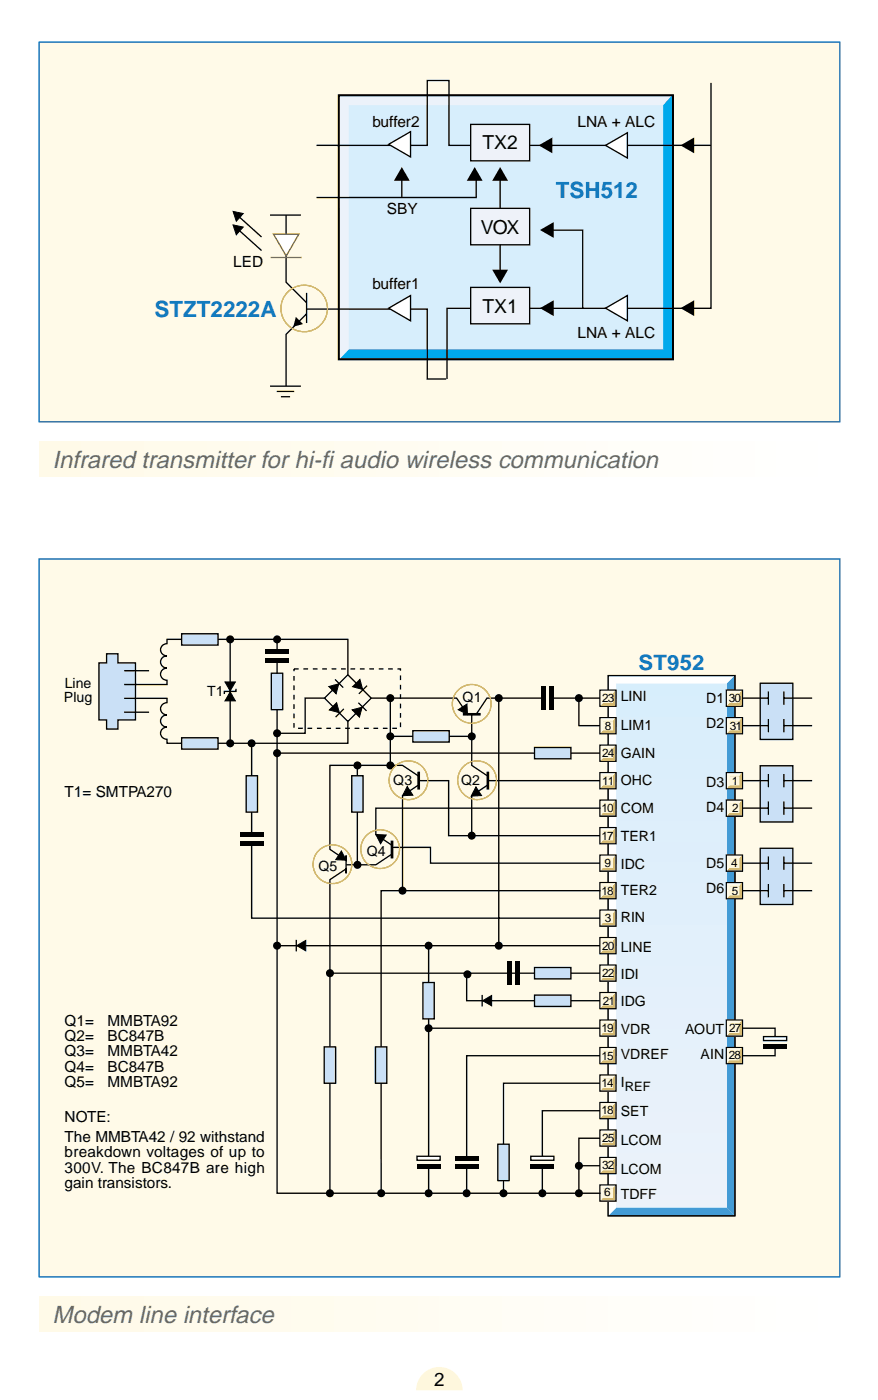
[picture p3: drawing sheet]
<svg xmlns="http://www.w3.org/2000/svg" width="132mm" height="210mm" viewBox="0 0 132 210" stroke-linecap="round" stroke-linejoin="round" font-family="sans-serif">
<path d="M5.9 83.8h120v107.6h-120z" fill="#fffae8" stroke="#0a65af" stroke-width=".2"/>
<g fill="#fffae8">
<path d="M5.8 194.4h3.2v5.3h-3.2z"/>
<path d="M9 194.4h3.2v5.3h-3.2z"/>
</g>
<g fill="#fffae9">
<path d="M12.2 194.4h3.1v5.3h-3.1z"/>
<path d="M15.3 194.4h3.2v5.3h-3.2z"/>
</g>
<path d="M18.5 194.4h3.2v5.3h-3.2z" fill="#fffaea"/>
<path d="M21.6 194.4h3.2v5.3h-3.2z" fill="#fffbeb"/>
<g fill="#fffbec">
<path d="M24.8 194.4h3.2v5.3h-3.2z"/>
<path d="M28 194.4h3.1v5.3h-3.1z"/>
</g>
<g fill="#fffbed">
<path d="M31.1 194.4h3.2v5.3h-3.2z"/>
<path d="M34.3 194.4h3.1v5.3h-3.1z"/>
</g>
<g fill="#fffbee">
<path d="M37.4 194.4h3.2v5.3h-3.2z"/>
<path d="M40.6 194.4h3.2v5.3h-3.2z"/>
</g>
<path d="M43.7 194.4h3.2v5.3h-3.2z" fill="#fffcee"/>
<path d="M46.9 194.4h3.2v5.3h-3.2z" fill="#fffcef"/>
<g fill="#fffcf0">
<path d="M50.1 194.4h3.1v5.3h-3.1z"/>
<path d="M53.2 194.4h3.2v5.3h-3.2z"/>
</g>
<g fill="#fffcf1">
<path d="M56.4 194.4h3.1v5.3h-3.1z"/>
<path d="M59.5 194.4h3.2v5.3h-3.2z"/>
</g>
<path d="M62.7 194.4h3.2v5.3h-3.2z" fill="#fffcf2"/>
<path d="M65.8 194.4h3.2v5.3h-3.2z" fill="#fffdf3"/>
<g fill="#fffdf4">
<path d="M69 194.4h3.2v5.3h-3.2z"/>
<path d="M72.2 194.4h3.1v5.3h-3.1z"/>
</g>
<g fill="#fffdf6">
<path d="M75.3 194.4h3.2v5.3h-3.2z"/>
<path d="M78.5 194.4h3.2v5.3h-3.2z"/>
</g>
<g fill="#fffdf7">
<path d="M81.6 194.4h3.2v5.3h-3.2z"/>
<path d="M84.8 194.4h3.2v5.3h-3.2z"/>
</g>
<path d="M88 194.4h3.1v5.3h-3.1z" fill="#fffdf8"/>
<g fill="#fffef9">
<path d="M91.1 194.4h3.2v5.3h-3.2z"/>
<path d="M94.3 194.4h3.1v5.3h-3.1z"/>
</g>
<g fill="#fffefa">
<path d="M97.4 194.4h3.2v5.3h-3.2z"/>
<path d="M100.6 194.4h3.2v5.3h-3.2z"/>
</g>
<path d="M103.7 194.4h3.2v5.3h-3.2z" fill="#fffefb"/>
<g fill="#fffefc">
<path d="M106.9 194.4h3.2v5.3h-3.2z"/>
<path d="M110.1 194.4h3.1v5.3h-3.1z"/>
</g>
<path d="M113.2 194.4h3.2v5.3h-3.2z" fill="#fffffd"/>
<g fill="#fffffe">
<path d="M116.4 194.4h3.1v5.3h-3.1z"/>
<path d="M119.5 194.4h3.2v5.3h-3.2z"/>
</g>
<path d="M122.7 194.4h3.2v5.3h-3.2z" fill="#fff"/>
<path d="M113.9 114.8h4.9v8.4h-4.9z" fill="#cae0f6" stroke="#000" stroke-width=".2"/>
<path d="M110.9 117h4.3M115.2 116v2M117.5 117h4.2M117.5 116v2M110.9 121.2h4.3M115.2 120.2v2M117.5 121.2h4.2M117.5 120.2v2" fill="none" stroke="#000" stroke-width=".2"/>
<path d="M113.9 127.2h4.9v8.4h-4.9z" fill="#cae0f6" stroke="#000" stroke-width=".2"/>
<path d="M110.9 133.5h4.3M110.9 129.4h4.3M115.2 128.4v2M115.2 132.5v2M117.5 133.5h4.2M117.5 129.4h4.2M117.5 128.4v2M117.5 132.5v2" fill="none" stroke="#000" stroke-width=".2"/>
<path d="M113.9 102.4h4.9v8.5h-4.9z" fill="#cae0f6" stroke="#000" stroke-width=".2"/>
<path d="M110.9 108.8h4.3M110.9 104.7h4.3M115.2 103.7v2M115.2 107.8v2M117.5 108.8h4.2M117.5 104.7h4.2M117.5 103.7v2M117.5 107.8v2" fill="none" stroke="#000" stroke-width=".2"/>
<path d="M16 98h1.7v1.4h2.6v8.5h-2.6v1.4h-1.7v-1.4h-1.2v-8.5h1.2z" fill="#cae0f6" stroke="#000" stroke-width=".2"/>
<path d="M49.3 102.9l1.5-.4-.4 1.5zM49.4 106.5l1.1-1.1 .4 1.5zM52.8 106.4l1.5-.4-.4 1.5zM52.8 103l1.1-1.1 .4 1.5zM61 117.9l.9 1.3-1.6 .1zM68.7 106.4l1.3-.8 .1 1.5zM71.3 118l.9 1.3-1.6 .1zM56.3 125.1l1.6 .1-.9 1.3z" fill="#000" stroke="#000" stroke-width=".15"/>
<g fill="none" stroke="#000" stroke-width=".2">
<path d="M34.5 95.9v15.5M18.6 104.7h6.4v.7a.92 .92 0 0 0-.9 .9 .92 .92 0 0 0 .9 .9 .92 .92 0 0 0-.9 .9 .92 .92 0 0 0 .9 .9 .92 .92 0 0 0-.9 .9 .92 .92 0 0 0 .9 .9v.6h27.1v-3.2M18.6 106.8h3.7M18.6 100.6h3.7M48.7 104.7h-3v5.2h-4.2M50.2 101.9l1.2 1.2M51.5 106.3l-1.2 1.2M52.1 101.2l3.5 3.5-3.5 3.5-3.5-3.5zM52.1 101.2v-5.3h-27.1v.6a.92 .92 0 0 0-.9 .9 .92 .92 0 0 0 .9 .9 .92 .92 0 0 0-.9 .9 .92 .92 0 0 0 .9 1 .92 .92 0 0 0-.9 .9 .92 .92 0 0 0 .9 .9v.6h-6.4M53.6 114.8v14.9M53.7 105.4l1.2 1.2M55 102.8l-1.2 1.2"/>
<path d="M58.5 104.7v10.1M58.5 110.4h12.2M70.7 107.1v7.7l2.4 1.6M81.2 104.7h-8.2l-1.6 2.4M82.9 104.7h7.1M90 166.5h-8.7v7.1"/>
</g>
<path d="M39.8 98.7h3.5v.6h-3.5zM39.8 97.4h3.5v.6h-3.5zM81.2 102.9h.6v3.5h-.6zM82.4 102.9h.6v3.5h-.6zM36 126.1h3.5v.6h-3.5zM36 124.9h3.5v.6h-3.5zM76.1 144.2h.6v3.4h-.6zM77.3 144.2h.6v3.4h-.6zM68.2 174.6h3.4v.6h-3.4zM68.2 173.4h3.4v.6h-3.4zM79.5 174.6h3.5v.6h-3.5z" fill="#000"/>
<path d="M79.5 173.4h3.5v.6h-3.5z" fill="#fff" stroke="#000" stroke-width=".2"/>
<circle cx="74.8" cy="141.8" r=".5" fill="#000" stroke="#000" stroke-width=".2"/>
<path d="M33.7 102.2h1.6l-.8 1.4zM51.2 127.6l.7 1.4-1.6-.1z" fill="#000" stroke="#000" stroke-width=".15"/>
<path d="M35.4 103.3v.4h-1.8v.4M64.2 141.8v31.8M110.9 154.2h5.3v1.5M116.2 156.9v1.4h-5.3" fill="none" stroke="#000" stroke-width=".2"/>
<path d="M91.2 101.3h19v3.1h-19z" fill="#d7eefc"/>
<path d="M91.2 104.4h19v3.1h-19z" fill="#d8eefc"/>
<path d="M91.2 107.5h19v3.1h-19z" fill="#daeefc"/>
<path d="M91.2 110.6h19v3.2h-19z" fill="#daeefb"/>
<path d="M91.2 113.7h19v3.2h-19z" fill="#dbeefb"/>
<path d="M91.2 116.8h19v3.2h-19z" fill="#dceefb"/>
<path d="M91.2 120h19v3.1h-19z" fill="#ddeefb"/>
<path d="M91.2 123.1h19v3.1h-19z" fill="#deeffb"/>
<path d="M91.2 126.2h19v3.1h-19z" fill="#deeefb"/>
<path d="M91.2 129.3h19v3.1h-19z" fill="#dfeffb"/>
<g fill="#e0effb">
<path d="M91.2 132.4h19v3.2h-19z"/>
<path d="M91.2 135.5h19v3.2h-19z"/>
</g>
<g fill="#e2f0fb">
<path d="M91.2 138.7h19v3.1h-19z"/>
<path d="M91.2 141.8h19v3.1h-19z"/>
</g>
<path d="M91.2 144.9h19v3.1h-19z" fill="#e3f0fb"/>
<path d="M91.2 148h19v3.1h-19z" fill="#e4f0fb"/>
<path d="M91.2 151.1h19v3.1h-19z" fill="#e5f0fb"/>
<path d="M91.2 154.2h19v3.2h-19z" fill="#e5f1fb"/>
<path d="M91.2 157.3h19v3.2h-19z" fill="#e6f1fa"/>
<path d="M91.2 160.5h19v3.1h-19z" fill="#e7f1fa"/>
<path d="M91.2 163.6h19v3.1h-19z" fill="#e8f1fa"/>
<path d="M91.2 166.7h19v3.1h-19z" fill="#e9f1fa"/>
<path d="M91.2 169.8h19v3.1h-19z" fill="#e9f2fb"/>
<path d="M91.2 172.9h19v3.2h-19z" fill="#eaf2fa"/>
<path d="M91.2 176h19v3.2h-19z" fill="#ebf2fa"/>
<path d="M91.2 179.2h19v3.1h-19z" fill="#ecf2fa"/>
<path d="M91.2 101.3h18.9v81h-19z" fill="none" stroke="#000" stroke-width=".16"/>
<path d="M92.3 181.1h16.7l1.1 1.2h-19z" fill="#3b9bd7"/>
<g fill="#fff">
<path d="M91.2 101.3h18.9l-1.1 1.2h-16.7z"/>
<path d="M91.2 101.3l1.1 1.2v78.6l-1.2 1.2z"/>
</g>
<path d="M109 102.5l1.1-1.2v81l-1.1-1.2z" fill="#3b9bd7"/>
<g fill="none" stroke="#000" stroke-width=".2">
<path d="M41.5 112.9h48.5M62.8 117h4.4v8.3h22.8M73 117h17M86.8 104.7v4.1h3.2M91.1 101.3h19v81h-19zM58.8 127.1h5.7v2.3h25.5M41.5 141.8h48.5M44.4 140.9v1.7M49.4 145.9h40.6M64.2 154.2h25.8M69.9 145.9v4.1h20.1M72.3 149.2v1.7"/>
<path d="M90 158.3h-20.1v15.3M69.9 174.9v4M86.8 174.8h3.2M90 162.4h-14.5v16.5M90 170.7h-3.2v8.2"/>
</g>
<path d="M44.5 141.8l1.3-.8v1.6zM72.3 150l1.4-.7v1.5z" fill="#000" stroke="#000" stroke-width=".15"/>
<g fill="#cae0f6" stroke="#000" stroke-width=".2">
<path d="M80.1 149.2h5.5v1.7h-5.5z"/>
<path d="M80.1 145.1h5.5v1.7h-5.5z"/>
</g>
<path d="M49.4 141.8v37.1M64.2 174.9v4" fill="none" stroke="#000" stroke-width=".2"/>
<path d="M48.6 157h1.7v5.4h-1.7z" fill="#cae0f6" stroke="#000" stroke-width=".2"/>
<path d="M41.5 95.9v1.9M81.3 175v3.9" fill="none" stroke="#000" stroke-width=".2"/>
<path d="M74.6 171.5h1.7v5.5h-1.7z" fill="#cae0f6" stroke="#000" stroke-width=".2"/>
<path d="M37.7 111.4v13.9M74.8 104.7v37.1M37.7 126.4v11.3h52.3" fill="none" stroke="#000" stroke-width=".2"/>
<path d="M80.1 112.1h5.5v1.7h-5.5z" fill="#cae0f6" stroke="#000" stroke-width=".2"/>
<path d="M55.6 104.7h12.8l1.7 2.4M62.8 117.7l-2.5 1.6v14.2M73.1 117.7l-2.4 1.6v6M58.7 128l-2.4 1.7h-4.4" fill="none" stroke="#000" stroke-width=".2"/>
<path d="M62.8 115.7v2.7M69.4 107.1h2.6M73.1 115.7v2.7M58.8 126v2.7" fill="none" stroke="#000" stroke-width=".4"/>
<g fill="#cae0f6" stroke="#000" stroke-width=".2">
<path d="M52.7 116.3h1.7v5.5h-1.7z"/>
<path d="M61.9 109.6h5.4v1.7h-5.4z"/>
</g>
<path d="M34.5 103.7l.8 1.4h-1.6z" fill="#000" stroke="#000" stroke-width=".15"/>
<path d="M44.1 100.3h15.9v8.9h-15.9z" fill="none" stroke="#000" stroke-width=".2" stroke-dasharray=".7 .7" stroke-linecap="butt"/>
<g fill="#cae0f6" stroke="#000" stroke-width=".2">
<path d="M36.9 116.3h1.7v5.5h-1.7z"/>
<path d="M27.2 110.6h5.5v1.7h-5.5z"/>
<path d="M27.2 95h5.5v1.7h-5.5z"/>
</g>
<path d="M89.9 165.5h2.4" fill="none" stroke="#fff4c1" stroke-width=".34"/>
<path d="M89.9 165.8h2.4" fill="none" stroke="#fff4c7" stroke-width=".34"/>
<path d="M89.9 166.2h2.4" fill="none" stroke="#fff6cd" stroke-width=".34"/>
<path d="M89.9 166.5h2.4" fill="none" stroke="#fff7d4" stroke-width=".34"/>
<path d="M89.9 166.9h2.4" fill="none" stroke="#fff8db" stroke-width=".34"/>
<path d="M89.9 167.2h2.4" fill="none" stroke="#fff8e0" stroke-width=".34"/>
<path d="M89.9 167.6h2.4" fill="none" stroke="#fff9e7" stroke-width=".34"/>
<path d="M90.3 167.3h1.7l.4 .4h-2.5z" fill="#f6ca00"/>
<path d="M89.9 165.3h2.5l-.4 .5h-1.7z" fill="#fff9e7"/>
<path d="M92.1 165.3v2.5" fill="none" stroke="#f6ca00" stroke-width=".44"/>
<path d="M90.1 165.3v2.5" fill="none" stroke="#fff9e7" stroke-width=".44"/>
<path d="M89.9 165.3h2.4v2.4h-2.4z" fill="none" stroke="#000" stroke-width=".18"/>
<path d="M89.9 169.6h2.4" fill="none" stroke="#fff4c1" stroke-width=".34"/>
<path d="M89.9 169.9h2.4" fill="none" stroke="#fff4c7" stroke-width=".34"/>
<path d="M89.9 170.3h2.4" fill="none" stroke="#fff6cd" stroke-width=".34"/>
<path d="M89.9 170.6h2.4" fill="none" stroke="#fff7d4" stroke-width=".34"/>
<path d="M89.9 171h2.4" fill="none" stroke="#fff8db" stroke-width=".34"/>
<path d="M89.9 171.3h2.4" fill="none" stroke="#fff8e0" stroke-width=".34"/>
<path d="M89.9 171.7h2.4" fill="none" stroke="#fff9e7" stroke-width=".34"/>
<path d="M90.3 171.4h1.7l.4 .5h-2.5z" fill="#f6ca00"/>
<path d="M89.9 169.4h2.5l-.4 .5h-1.7z" fill="#fff9e7"/>
<path d="M92.1 169.4v2.5" fill="none" stroke="#f6ca00" stroke-width=".44"/>
<path d="M90.1 169.4v2.5" fill="none" stroke="#fff9e7" stroke-width=".44"/>
<path d="M89.9 169.4h2.4v2.4h-2.4z" fill="none" stroke="#000" stroke-width=".18"/>
<path d="M89.9 173.7h2.4" fill="none" stroke="#fff4c1" stroke-width=".34"/>
<path d="M89.9 174.1h2.4" fill="none" stroke="#fff4c7" stroke-width=".34"/>
<path d="M89.9 174.4h2.4" fill="none" stroke="#fff6cd" stroke-width=".34"/>
<path d="M89.9 174.8h2.4" fill="none" stroke="#fff7d4" stroke-width=".34"/>
<path d="M89.9 175.1h2.4" fill="none" stroke="#fff8db" stroke-width=".34"/>
<path d="M89.9 175.5h2.4" fill="none" stroke="#fff8e0" stroke-width=".34"/>
<path d="M89.9 175.8h2.4" fill="none" stroke="#fff9e7" stroke-width=".34"/>
<path d="M90.3 175.5h1.7l.4 .5h-2.5z" fill="#f6ca00"/>
<path d="M89.9 173.5h2.5l-.4 .5h-1.7z" fill="#fff9e7"/>
<path d="M92.1 173.5v2.5" fill="none" stroke="#f6ca00" stroke-width=".44"/>
<path d="M90.1 173.5v2.5" fill="none" stroke="#fff9e7" stroke-width=".44"/>
<path d="M89.9 173.5h2.4v2.5h-2.4z" fill="none" stroke="#000" stroke-width=".18"/>
<path d="M89.9 177.8h2.4" fill="none" stroke="#fff4c1" stroke-width=".34"/>
<path d="M89.9 178.2h2.4" fill="none" stroke="#fff4c7" stroke-width=".34"/>
<path d="M89.9 178.5h2.4" fill="none" stroke="#fff6cd" stroke-width=".34"/>
<path d="M89.9 178.9h2.4" fill="none" stroke="#fff7d4" stroke-width=".34"/>
<path d="M89.9 179.2h2.4" fill="none" stroke="#fff8db" stroke-width=".34"/>
<path d="M89.9 179.6h2.4" fill="none" stroke="#fff8e0" stroke-width=".34"/>
<path d="M89.9 179.9h2.4" fill="none" stroke="#fff9e7" stroke-width=".34"/>
<path d="M90.3 179.6h1.7l.4 .5h-2.5z" fill="#f6ca00"/>
<path d="M89.9 177.6h2.5l-.4 .5h-1.7z" fill="#fff9e7"/>
<path d="M92.1 177.6v2.5" fill="none" stroke="#f6ca00" stroke-width=".44"/>
<path d="M90.1 177.6v2.5" fill="none" stroke="#fff9e7" stroke-width=".44"/>
<path d="M89.9 177.7h2.4v2.4h-2.4z" fill="none" stroke="#000" stroke-width=".18"/>
<path d="M89.9 144.9h2.4" fill="none" stroke="#fff4c1" stroke-width=".34"/>
<path d="M89.9 145.2h2.4" fill="none" stroke="#fff4c7" stroke-width=".34"/>
<path d="M89.9 145.6h2.4" fill="none" stroke="#fff6cd" stroke-width=".34"/>
<path d="M89.9 145.9h2.4" fill="none" stroke="#fff7d4" stroke-width=".34"/>
<path d="M89.9 146.3h2.4" fill="none" stroke="#fff8db" stroke-width=".34"/>
<path d="M89.9 146.6h2.4" fill="none" stroke="#fff8e0" stroke-width=".34"/>
<path d="M89.9 146.9h2.4" fill="none" stroke="#fff9e7" stroke-width=".34"/>
<path d="M90.3 146.7h1.7l.4 .4h-2.5z" fill="#f6ca00"/>
<path d="M89.9 144.7h2.5l-.4 .4h-1.7z" fill="#fff9e7"/>
<path d="M92.1 144.7v2.5" fill="none" stroke="#f6ca00" stroke-width=".44"/>
<path d="M90.1 144.7v2.5" fill="none" stroke="#fff9e7" stroke-width=".44"/>
<path d="M89.9 144.7h2.4v2.4h-2.4z" fill="none" stroke="#000" stroke-width=".18"/>
<path d="M89.9 149h2.4" fill="none" stroke="#fff4c1" stroke-width=".34"/>
<path d="M89.9 149.3h2.4" fill="none" stroke="#fff4c7" stroke-width=".34"/>
<path d="M89.9 149.7h2.4" fill="none" stroke="#fff6cd" stroke-width=".34"/>
<path d="M89.9 150h2.4" fill="none" stroke="#fff7d4" stroke-width=".34"/>
<path d="M89.9 150.4h2.4" fill="none" stroke="#fff8db" stroke-width=".34"/>
<path d="M89.9 150.7h2.4" fill="none" stroke="#fff8e0" stroke-width=".34"/>
<path d="M89.9 151.1h2.4" fill="none" stroke="#fff9e7" stroke-width=".34"/>
<path d="M90.3 150.8h1.7l.4 .5h-2.5z" fill="#f6ca00"/>
<path d="M89.9 148.8h2.5l-.4 .5h-1.7z" fill="#fff9e7"/>
<path d="M92.1 148.8v2.5" fill="none" stroke="#f6ca00" stroke-width=".44"/>
<path d="M90.1 148.8v2.5" fill="none" stroke="#fff9e7" stroke-width=".44"/>
<path d="M89.9 148.8h2.4v2.4h-2.4z" fill="none" stroke="#000" stroke-width=".18"/>
<path d="M89.9 153.1h2.4" fill="none" stroke="#fff4c1" stroke-width=".34"/>
<path d="M89.9 153.5h2.4" fill="none" stroke="#fff4c7" stroke-width=".34"/>
<path d="M89.9 153.8h2.4" fill="none" stroke="#fff6cd" stroke-width=".34"/>
<path d="M89.9 154.1h2.4" fill="none" stroke="#fff7d4" stroke-width=".34"/>
<path d="M89.9 154.5h2.4" fill="none" stroke="#fff8db" stroke-width=".34"/>
<path d="M89.9 154.8h2.4" fill="none" stroke="#fff8e0" stroke-width=".34"/>
<path d="M89.9 155.2h2.4" fill="none" stroke="#fff9e7" stroke-width=".34"/>
<path d="M90.3 154.9h1.7l.4 .5h-2.5z" fill="#f6ca00"/>
<path d="M89.9 152.9h2.5l-.4 .5h-1.7z" fill="#fff9e7"/>
<path d="M92.1 152.9v2.5" fill="none" stroke="#f6ca00" stroke-width=".44"/>
<path d="M90.1 152.9v2.5" fill="none" stroke="#fff9e7" stroke-width=".44"/>
<path d="M89.9 152.9h2.4v2.5h-2.4z" fill="none" stroke="#000" stroke-width=".18"/>
<path d="M89.9 157.2h2.4" fill="none" stroke="#fff4c1" stroke-width=".34"/>
<path d="M89.9 157.6h2.4" fill="none" stroke="#fff4c7" stroke-width=".34"/>
<path d="M89.9 157.9h2.4" fill="none" stroke="#fff6cd" stroke-width=".34"/>
<path d="M89.9 158.3h2.4" fill="none" stroke="#fff7d4" stroke-width=".34"/>
<path d="M89.9 158.6h2.4" fill="none" stroke="#fff8db" stroke-width=".34"/>
<path d="M89.9 159h2.4" fill="none" stroke="#fff8e0" stroke-width=".34"/>
<path d="M89.9 159.3h2.4" fill="none" stroke="#fff9e7" stroke-width=".34"/>
<path d="M90.3 159h1.7l.4 .5h-2.5z" fill="#f6ca00"/>
<path d="M89.9 157h2.5l-.4 .5h-1.7z" fill="#fff9e7"/>
<path d="M92.1 157v2.5" fill="none" stroke="#f6ca00" stroke-width=".44"/>
<path d="M90.1 157v2.5" fill="none" stroke="#fff9e7" stroke-width=".44"/>
<path d="M89.9 157h2.4v2.5h-2.4z" fill="none" stroke="#000" stroke-width=".18"/>
<path d="M89.9 161.3h2.4" fill="none" stroke="#fff4c1" stroke-width=".34"/>
<path d="M89.9 161.7h2.4" fill="none" stroke="#fff4c7" stroke-width=".34"/>
<path d="M89.9 162h2.4" fill="none" stroke="#fff6cd" stroke-width=".34"/>
<path d="M89.9 162.4h2.4" fill="none" stroke="#fff7d4" stroke-width=".34"/>
<path d="M89.9 162.7h2.4" fill="none" stroke="#fff8db" stroke-width=".34"/>
<path d="M89.9 163.1h2.4" fill="none" stroke="#fff8e0" stroke-width=".34"/>
<path d="M89.9 163.4h2.4" fill="none" stroke="#fff9e7" stroke-width=".34"/>
<path d="M90.3 163.1h1.7l.4 .5h-2.5z" fill="#f6ca00"/>
<path d="M89.9 161.2h2.5l-.4 .4h-1.7z" fill="#fff9e7"/>
<path d="M92.1 161.1v2.5" fill="none" stroke="#f6ca00" stroke-width=".44"/>
<path d="M90.1 161.1v2.5" fill="none" stroke="#fff9e7" stroke-width=".44"/>
<path d="M89.9 161.2h2.4v2.4h-2.4z" fill="none" stroke="#000" stroke-width=".18"/>
<path d="M89.9 132.5h2.4" fill="none" stroke="#fff4c1" stroke-width=".34"/>
<path d="M89.9 132.8h2.4" fill="none" stroke="#fff4c7" stroke-width=".34"/>
<path d="M89.9 133.2h2.4" fill="none" stroke="#fff6cd" stroke-width=".34"/>
<path d="M89.9 133.5h2.4" fill="none" stroke="#fff7d4" stroke-width=".34"/>
<path d="M89.9 133.9h2.4" fill="none" stroke="#fff8db" stroke-width=".34"/>
<path d="M89.9 134.2h2.4" fill="none" stroke="#fff8e0" stroke-width=".34"/>
<path d="M89.9 134.6h2.4" fill="none" stroke="#fff9e7" stroke-width=".34"/>
<path d="M90.3 134.3h1.7l.4 .5h-2.5z" fill="#f6ca00"/>
<path d="M89.9 132.3h2.5l-.4 .5h-1.7z" fill="#fff9e7"/>
<path d="M92.1 132.3v2.5" fill="none" stroke="#f6ca00" stroke-width=".44"/>
<path d="M90.1 132.3v2.5" fill="none" stroke="#fff9e7" stroke-width=".44"/>
<path d="M89.9 132.3h2.4v2.5h-2.4z" fill="none" stroke="#000" stroke-width=".18"/>
<path d="M89.9 136.6h2.4" fill="none" stroke="#fff4c1" stroke-width=".34"/>
<path d="M89.9 137h2.4" fill="none" stroke="#fff4c7" stroke-width=".34"/>
<path d="M89.9 137.3h2.4" fill="none" stroke="#fff6cd" stroke-width=".34"/>
<path d="M89.9 137.7h2.4" fill="none" stroke="#fff7d4" stroke-width=".34"/>
<path d="M89.9 138h2.4" fill="none" stroke="#fff8db" stroke-width=".34"/>
<path d="M89.9 138.4h2.4" fill="none" stroke="#fff8e0" stroke-width=".34"/>
<path d="M89.9 138.7h2.4" fill="none" stroke="#fff9e7" stroke-width=".34"/>
<path d="M90.3 138.4h1.7l.4 .5h-2.5z" fill="#f6ca00"/>
<path d="M89.9 136.4h2.5l-.4 .5h-1.7z" fill="#fff9e7"/>
<path d="M92.1 136.4v2.5" fill="none" stroke="#f6ca00" stroke-width=".44"/>
<path d="M90.1 136.4v2.5" fill="none" stroke="#fff9e7" stroke-width=".44"/>
<path d="M89.9 136.4h2.4v2.5h-2.4z" fill="none" stroke="#000" stroke-width=".18"/>
<path d="M89.9 140.7h2.4" fill="none" stroke="#fff4c1" stroke-width=".34"/>
<path d="M89.9 141.1h2.4" fill="none" stroke="#fff4c7" stroke-width=".34"/>
<path d="M89.9 141.4h2.4" fill="none" stroke="#fff6cd" stroke-width=".34"/>
<path d="M89.9 141.8h2.4" fill="none" stroke="#fff7d4" stroke-width=".34"/>
<path d="M89.9 142.1h2.4" fill="none" stroke="#fff8db" stroke-width=".34"/>
<path d="M89.9 142.5h2.4" fill="none" stroke="#fff8e0" stroke-width=".34"/>
<path d="M89.9 142.8h2.4" fill="none" stroke="#fff9e7" stroke-width=".34"/>
<path d="M90.3 142.5h1.7l.4 .5h-2.5z" fill="#f6ca00"/>
<path d="M89.9 140.6h2.5l-.4 .4h-1.7z" fill="#fff9e7"/>
<path d="M92.1 140.5v2.5" fill="none" stroke="#f6ca00" stroke-width=".44"/>
<path d="M90.1 140.5v2.5" fill="none" stroke="#fff9e7" stroke-width=".44"/>
<path d="M89.9 140.6h2.4v2.4h-2.4z" fill="none" stroke="#000" stroke-width=".18"/>
<path d="M89.9 116h2.4" fill="none" stroke="#fff4c1" stroke-width=".34"/>
<path d="M89.9 116.4h2.4" fill="none" stroke="#fff4c7" stroke-width=".34"/>
<path d="M89.9 116.7h2.4" fill="none" stroke="#fff6cd" stroke-width=".34"/>
<path d="M89.9 117.1h2.4" fill="none" stroke="#fff7d4" stroke-width=".34"/>
<path d="M89.9 117.4h2.4" fill="none" stroke="#fff8db" stroke-width=".34"/>
<path d="M89.9 117.8h2.4" fill="none" stroke="#fff8e0" stroke-width=".34"/>
<path d="M89.9 118.1h2.4" fill="none" stroke="#fff9e7" stroke-width=".34"/>
<path d="M90.3 117.8h1.7l.4 .5h-2.5z" fill="#f6ca00"/>
<path d="M89.9 115.8h2.5l-.4 .5h-1.7z" fill="#fff9e7"/>
<path d="M92.1 115.8v2.5" fill="none" stroke="#f6ca00" stroke-width=".44"/>
<path d="M90.1 115.8v2.5" fill="none" stroke="#fff9e7" stroke-width=".44"/>
<path d="M89.9 115.8h2.4v2.5h-2.4z" fill="none" stroke="#000" stroke-width=".18"/>
<path d="M89.9 120.1h2.4" fill="none" stroke="#fff4c1" stroke-width=".34"/>
<path d="M89.9 120.5h2.4" fill="none" stroke="#fff4c7" stroke-width=".34"/>
<path d="M89.9 120.8h2.4" fill="none" stroke="#fff6cd" stroke-width=".34"/>
<path d="M89.9 121.2h2.4" fill="none" stroke="#fff7d4" stroke-width=".34"/>
<path d="M89.9 121.5h2.4" fill="none" stroke="#fff8db" stroke-width=".34"/>
<path d="M89.9 121.9h2.4" fill="none" stroke="#fff8e0" stroke-width=".34"/>
<path d="M89.9 122.2h2.4" fill="none" stroke="#fff9e7" stroke-width=".34"/>
<path d="M90.3 121.9h1.7l.4 .5h-2.5z" fill="#f6ca00"/>
<path d="M89.9 119.9h2.5l-.4 .5h-1.7z" fill="#fff9e7"/>
<path d="M92.1 119.9v2.5" fill="none" stroke="#f6ca00" stroke-width=".44"/>
<path d="M90.1 119.9v2.5" fill="none" stroke="#fff9e7" stroke-width=".44"/>
<path d="M89.9 120h2.4v2.4h-2.4z" fill="none" stroke="#000" stroke-width=".18"/>
<path d="M89.9 124.3h2.4" fill="none" stroke="#fff4c1" stroke-width=".34"/>
<path d="M89.9 124.6h2.4" fill="none" stroke="#fff4c7" stroke-width=".34"/>
<path d="M89.9 125h2.4" fill="none" stroke="#fff6cd" stroke-width=".34"/>
<path d="M89.9 125.3h2.4" fill="none" stroke="#fff7d4" stroke-width=".34"/>
<path d="M89.9 125.6h2.4" fill="none" stroke="#fff8db" stroke-width=".34"/>
<path d="M89.9 126h2.4" fill="none" stroke="#fff8e0" stroke-width=".34"/>
<path d="M89.9 126.3h2.4" fill="none" stroke="#fff9e7" stroke-width=".34"/>
<path d="M90.3 126h1.7l.4 .5h-2.5z" fill="#f6ca00"/>
<path d="M89.9 124.1h2.5l-.4 .4h-1.7z" fill="#fff9e7"/>
<path d="M92.1 124.1v2.5" fill="none" stroke="#f6ca00" stroke-width=".44"/>
<path d="M90.1 124.1v2.5" fill="none" stroke="#fff9e7" stroke-width=".44"/>
<path d="M89.9 124.1h2.4v2.4h-2.4z" fill="none" stroke="#000" stroke-width=".18"/>
<path d="M89.9 128.4h2.4" fill="none" stroke="#fff4c1" stroke-width=".34"/>
<path d="M89.9 128.7h2.4" fill="none" stroke="#fff4c7" stroke-width=".34"/>
<path d="M89.9 129.1h2.4" fill="none" stroke="#fff6cd" stroke-width=".34"/>
<path d="M89.9 129.4h2.4" fill="none" stroke="#fff7d4" stroke-width=".34"/>
<path d="M89.9 129.8h2.4" fill="none" stroke="#fff8db" stroke-width=".34"/>
<path d="M89.9 130.1h2.4" fill="none" stroke="#fff8e0" stroke-width=".34"/>
<path d="M89.9 130.5h2.4" fill="none" stroke="#fff9e7" stroke-width=".34"/>
<path d="M90.3 130.2h1.7l.4 .4h-2.5z" fill="#f6ca00"/>
<path d="M89.9 128.2h2.5l-.4 .5h-1.7z" fill="#fff9e7"/>
<path d="M92.1 128.2v2.5" fill="none" stroke="#f6ca00" stroke-width=".44"/>
<path d="M90.1 128.2v2.5" fill="none" stroke="#fff9e7" stroke-width=".44"/>
<path d="M89.9 128.2h2.4v2.4h-2.4z" fill="none" stroke="#000" stroke-width=".18"/>
<path d="M89.9 107.8h2.4" fill="none" stroke="#fff4c1" stroke-width=".34"/>
<path d="M89.9 108.1h2.4" fill="none" stroke="#fff4c7" stroke-width=".34"/>
<path d="M89.9 108.5h2.4" fill="none" stroke="#fff6cd" stroke-width=".34"/>
<path d="M89.9 108.8h2.4" fill="none" stroke="#fff7d4" stroke-width=".34"/>
<path d="M89.9 109.2h2.4" fill="none" stroke="#fff8db" stroke-width=".34"/>
<path d="M89.9 109.5h2.4" fill="none" stroke="#fff8e0" stroke-width=".34"/>
<path d="M89.9 109.9h2.4" fill="none" stroke="#fff9e7" stroke-width=".34"/>
<path d="M90.3 109.6h1.7l.4 .4h-2.5z" fill="#f6ca00"/>
<path d="M89.9 107.6h2.5l-.4 .5h-1.7z" fill="#fff9e7"/>
<path d="M92.1 107.6v2.5" fill="none" stroke="#f6ca00" stroke-width=".44"/>
<path d="M90.1 107.6v2.5" fill="none" stroke="#fff9e7" stroke-width=".44"/>
<path d="M89.9 107.6h2.4v2.4h-2.4z" fill="none" stroke="#000" stroke-width=".18"/>
<path d="M89.9 111.9h2.4" fill="none" stroke="#fff4c1" stroke-width=".34"/>
<path d="M89.9 112.2h2.4" fill="none" stroke="#fff4c7" stroke-width=".34"/>
<path d="M89.9 112.6h2.4" fill="none" stroke="#fff6cd" stroke-width=".34"/>
<path d="M89.9 112.9h2.4" fill="none" stroke="#fff7d4" stroke-width=".34"/>
<path d="M89.9 113.3h2.4" fill="none" stroke="#fff8db" stroke-width=".34"/>
<path d="M89.9 113.6h2.4" fill="none" stroke="#fff8e0" stroke-width=".34"/>
<path d="M89.9 114h2.4" fill="none" stroke="#fff9e7" stroke-width=".34"/>
<path d="M90.3 113.7h1.7l.4 .5h-2.5z" fill="#f6ca00"/>
<path d="M89.9 111.7h2.5l-.4 .5h-1.7z" fill="#fff9e7"/>
<path d="M92.1 111.7v2.5" fill="none" stroke="#f6ca00" stroke-width=".44"/>
<path d="M90.1 111.7v2.5" fill="none" stroke="#fff9e7" stroke-width=".44"/>
<path d="M89.9 111.7h2.4v2.4h-2.4z" fill="none" stroke="#000" stroke-width=".18"/>
<path d="M89.9 103.6h2.4" fill="none" stroke="#fff4c1" stroke-width=".34"/>
<path d="M89.9 104h2.4" fill="none" stroke="#fff4c7" stroke-width=".34"/>
<path d="M89.9 104.3h2.4" fill="none" stroke="#fff6cd" stroke-width=".34"/>
<path d="M89.9 104.7h2.4" fill="none" stroke="#fff7d4" stroke-width=".34"/>
<path d="M89.9 105h2.4" fill="none" stroke="#fff8db" stroke-width=".34"/>
<path d="M89.9 105.4h2.4" fill="none" stroke="#fff8e0" stroke-width=".34"/>
<path d="M89.9 105.7h2.4" fill="none" stroke="#fff9e7" stroke-width=".34"/>
<path d="M90.3 105.4h1.7l.4 .5h-2.5z" fill="#f6ca00"/>
<path d="M89.9 103.5h2.5l-.4 .4h-1.7z" fill="#fff9e7"/>
<path d="M92.1 103.4v2.5" fill="none" stroke="#f6ca00" stroke-width=".44"/>
<path d="M90.1 103.4v2.5" fill="none" stroke="#fff9e7" stroke-width=".44"/>
<path d="M89.9 103.5h2.4v2.4h-2.4z" fill="none" stroke="#000" stroke-width=".18"/>
<path d="M108.9 132.5h2.4" fill="none" stroke="#fff4c1" stroke-width=".34"/>
<path d="M108.9 132.9h2.4" fill="none" stroke="#fff4c7" stroke-width=".34"/>
<path d="M108.9 133.2h2.4" fill="none" stroke="#fff6cd" stroke-width=".34"/>
<path d="M108.9 133.5h2.4" fill="none" stroke="#fff7d4" stroke-width=".34"/>
<path d="M108.9 133.9h2.4" fill="none" stroke="#fff8db" stroke-width=".34"/>
<path d="M108.9 134.2h2.4" fill="none" stroke="#fff8e0" stroke-width=".34"/>
<path d="M108.9 134.6h2.4" fill="none" stroke="#fff9e7" stroke-width=".34"/>
<path d="M109.2 134.3h1.7l.4 .5h-2.5z" fill="#f6ca00"/>
<path d="M108.8 132.3h2.5l-.4 .5h-1.7z" fill="#fff9e7"/>
<path d="M111.1 132.3v2.5" fill="none" stroke="#f6ca00" stroke-width=".44"/>
<path d="M109.1 132.3v2.5" fill="none" stroke="#fff9e7" stroke-width=".44"/>
<path d="M108.9 132.3h2.4v2.5h-2.4z" fill="none" stroke="#000" stroke-width=".18"/>
<path d="M108.9 128.4h2.4" fill="none" stroke="#fff4c1" stroke-width=".34"/>
<path d="M108.9 128.7h2.4" fill="none" stroke="#fff4c7" stroke-width=".34"/>
<path d="M108.9 129.1h2.4" fill="none" stroke="#fff6cd" stroke-width=".34"/>
<path d="M108.9 129.4h2.4" fill="none" stroke="#fff7d4" stroke-width=".34"/>
<path d="M108.9 129.8h2.4" fill="none" stroke="#fff8db" stroke-width=".34"/>
<path d="M108.9 130.1h2.4" fill="none" stroke="#fff8e0" stroke-width=".34"/>
<path d="M108.9 130.5h2.4" fill="none" stroke="#fff9e7" stroke-width=".34"/>
<path d="M109.2 130.2h1.7l.4 .4h-2.5z" fill="#f6ca00"/>
<path d="M108.8 128.2h2.5l-.4 .5h-1.7z" fill="#fff9e7"/>
<path d="M111.1 128.2v2.5" fill="none" stroke="#f6ca00" stroke-width=".44"/>
<path d="M109.1 128.2v2.5" fill="none" stroke="#fff9e7" stroke-width=".44"/>
<path d="M108.9 128.2h2.4v2.4h-2.4z" fill="none" stroke="#000" stroke-width=".18"/>
<path d="M108.9 120.1h2.4" fill="none" stroke="#fff4c1" stroke-width=".34"/>
<path d="M108.9 120.5h2.4" fill="none" stroke="#fff4c7" stroke-width=".34"/>
<path d="M108.9 120.8h2.4" fill="none" stroke="#fff6cd" stroke-width=".34"/>
<path d="M108.9 121.2h2.4" fill="none" stroke="#fff7d4" stroke-width=".34"/>
<path d="M108.9 121.5h2.4" fill="none" stroke="#fff8db" stroke-width=".34"/>
<path d="M108.9 121.9h2.4" fill="none" stroke="#fff8e0" stroke-width=".34"/>
<path d="M108.9 122.2h2.4" fill="none" stroke="#fff9e7" stroke-width=".34"/>
<path d="M109.2 121.9h1.7l.4 .5h-2.5z" fill="#f6ca00"/>
<path d="M108.8 119.9h2.5l-.4 .5h-1.7z" fill="#fff9e7"/>
<path d="M111.1 119.9v2.5" fill="none" stroke="#f6ca00" stroke-width=".44"/>
<path d="M109.1 119.9v2.5" fill="none" stroke="#fff9e7" stroke-width=".44"/>
<path d="M108.9 120h2.4v2.4h-2.4z" fill="none" stroke="#000" stroke-width=".18"/>
<path d="M108.9 116h2.4" fill="none" stroke="#fff4c1" stroke-width=".34"/>
<path d="M108.9 116.4h2.4" fill="none" stroke="#fff4c7" stroke-width=".34"/>
<path d="M108.9 116.7h2.4" fill="none" stroke="#fff6cd" stroke-width=".34"/>
<path d="M108.9 117.1h2.4" fill="none" stroke="#fff7d4" stroke-width=".34"/>
<path d="M108.9 117.4h2.4" fill="none" stroke="#fff8db" stroke-width=".34"/>
<path d="M108.9 117.8h2.4" fill="none" stroke="#fff8e0" stroke-width=".34"/>
<path d="M108.9 118.1h2.4" fill="none" stroke="#fff9e7" stroke-width=".34"/>
<path d="M109.2 117.8h1.7l.4 .5h-2.5z" fill="#f6ca00"/>
<path d="M108.8 115.8h2.5l-.4 .5h-1.7z" fill="#fff9e7"/>
<path d="M111.1 115.8v2.5" fill="none" stroke="#f6ca00" stroke-width=".44"/>
<path d="M109.1 115.8v2.5" fill="none" stroke="#fff9e7" stroke-width=".44"/>
<path d="M108.9 115.8h2.4v2.5h-2.4z" fill="none" stroke="#000" stroke-width=".18"/>
<path d="M108.9 107.8h2.4" fill="none" stroke="#fff4c1" stroke-width=".34"/>
<path d="M108.9 108.1h2.4" fill="none" stroke="#fff4c7" stroke-width=".34"/>
<path d="M108.9 108.5h2.4" fill="none" stroke="#fff6cd" stroke-width=".34"/>
<path d="M108.9 108.8h2.4" fill="none" stroke="#fff7d4" stroke-width=".34"/>
<path d="M108.9 109.2h2.4" fill="none" stroke="#fff8db" stroke-width=".34"/>
<path d="M108.9 109.5h2.4" fill="none" stroke="#fff8e0" stroke-width=".34"/>
<path d="M108.9 109.9h2.4" fill="none" stroke="#fff9e7" stroke-width=".34"/>
<path d="M109.2 109.6h1.7l.4 .4h-2.5z" fill="#f6ca00"/>
<path d="M108.8 107.6h2.5l-.4 .5h-1.7z" fill="#fff9e7"/>
<path d="M111.1 107.6v2.5" fill="none" stroke="#f6ca00" stroke-width=".44"/>
<path d="M109.1 107.6v2.5" fill="none" stroke="#fff9e7" stroke-width=".44"/>
<path d="M108.9 107.6h2.4v2.4h-2.4z" fill="none" stroke="#000" stroke-width=".18"/>
<path d="M108.9 103.6h2.4" fill="none" stroke="#fff4c1" stroke-width=".34"/>
<path d="M108.9 104h2.4" fill="none" stroke="#fff4c7" stroke-width=".34"/>
<path d="M108.9 104.3h2.4" fill="none" stroke="#fff6cd" stroke-width=".34"/>
<path d="M108.9 104.7h2.4" fill="none" stroke="#fff7d4" stroke-width=".34"/>
<path d="M108.9 105h2.4" fill="none" stroke="#fff8db" stroke-width=".34"/>
<path d="M108.9 105.4h2.4" fill="none" stroke="#fff8e0" stroke-width=".34"/>
<path d="M108.9 105.7h2.4" fill="none" stroke="#fff9e7" stroke-width=".34"/>
<path d="M109.2 105.4h1.7l.4 .5h-2.5z" fill="#f6ca00"/>
<path d="M108.8 103.5h2.5l-.4 .4h-1.7z" fill="#fff9e7"/>
<path d="M111.1 103.4v2.5" fill="none" stroke="#f6ca00" stroke-width=".44"/>
<path d="M109.1 103.4v2.5" fill="none" stroke="#fff9e7" stroke-width=".44"/>
<path d="M108.9 103.5h2.4v2.4h-2.4z" fill="none" stroke="#000" stroke-width=".18"/>
<path d="M108.9 157.2h2.4" fill="none" stroke="#fff4c1" stroke-width=".34"/>
<path d="M108.9 157.6h2.4" fill="none" stroke="#fff4c7" stroke-width=".34"/>
<path d="M108.9 157.9h2.4" fill="none" stroke="#fff6cd" stroke-width=".34"/>
<path d="M108.9 158.3h2.4" fill="none" stroke="#fff7d4" stroke-width=".34"/>
<path d="M108.9 158.6h2.4" fill="none" stroke="#fff8db" stroke-width=".34"/>
<path d="M108.9 159h2.4" fill="none" stroke="#fff8e0" stroke-width=".34"/>
<path d="M108.9 159.3h2.4" fill="none" stroke="#fff9e7" stroke-width=".34"/>
<path d="M109.2 159h1.7l.4 .5h-2.5z" fill="#f6ca00"/>
<path d="M108.8 157h2.5l-.4 .5h-1.7z" fill="#fff9e7"/>
<path d="M111.1 157v2.5" fill="none" stroke="#f6ca00" stroke-width=".44"/>
<path d="M109.1 157v2.5" fill="none" stroke="#fff9e7" stroke-width=".44"/>
<path d="M108.9 157h2.4v2.5h-2.4z" fill="none" stroke="#000" stroke-width=".18"/>
<path d="M108.9 153.1h2.4" fill="none" stroke="#fff4c1" stroke-width=".34"/>
<path d="M108.9 153.5h2.4" fill="none" stroke="#fff4c7" stroke-width=".34"/>
<path d="M108.9 153.8h2.4" fill="none" stroke="#fff6cd" stroke-width=".34"/>
<path d="M108.9 154.1h2.4" fill="none" stroke="#fff7d4" stroke-width=".34"/>
<path d="M108.9 154.5h2.4" fill="none" stroke="#fff8db" stroke-width=".34"/>
<path d="M108.9 154.8h2.4" fill="none" stroke="#fff8e0" stroke-width=".34"/>
<path d="M108.9 155.2h2.4" fill="none" stroke="#fff9e7" stroke-width=".34"/>
<path d="M109.2 154.9h1.7l.4 .5h-2.5z" fill="#f6ca00"/>
<path d="M108.8 152.9h2.5l-.4 .5h-1.7z" fill="#fff9e7"/>
<path d="M111.1 152.9v2.5" fill="none" stroke="#f6ca00" stroke-width=".44"/>
<path d="M109.1 152.9v2.5" fill="none" stroke="#fff9e7" stroke-width=".44"/>
<path d="M108.9 152.9h2.4v2.5h-2.4z" fill="none" stroke="#000" stroke-width=".18"/>
<path d="M62.5 174.6h3.5v.6h-3.5z" fill="#000"/>
<path d="M62.5 173.4h3.5v.6h-3.5z" fill="#fff" stroke="#000" stroke-width=".2"/>
<g fill="#000" stroke="#000" stroke-width=".2">
<circle cx="34.5" cy="95.9" r=".5"/>
<circle cx="41.5" cy="95.9" r=".5"/>
<circle cx="34.5" cy="111.4" r=".5"/>
<circle cx="37.7" cy="111.4" r=".5"/>
<circle cx="41.5" cy="109.9" r=".5"/>
<circle cx="41.5" cy="112.9" r=".5"/>
<circle cx="53.6" cy="114.8" r=".5"/>
<circle cx="58.5" cy="114.8" r=".5"/>
<circle cx="58.5" cy="110.4" r=".5"/>
<circle cx="58.5" cy="104.7" r=".5"/>
<circle cx="70.7" cy="110.4" r=".5"/>
<circle cx="74.8" cy="104.7" r=".5"/>
<circle cx="86.8" cy="104.7" r=".5"/>
<circle cx="53.6" cy="129.7" r=".5"/>
<circle cx="60.3" cy="133.5" r=".5"/>
<circle cx="70.7" cy="125.3" r=".5"/>
<circle cx="41.5" cy="141.8" r=".5"/>
<circle cx="49.5" cy="145.9" r=".5"/>
<circle cx="64.2" cy="141.8" r=".5"/>
<circle cx="64.2" cy="154.2" r=".5"/>
<circle cx="70.1" cy="146.1" r=".5"/>
<circle cx="49.4" cy="178.9" r=".5"/>
<circle cx="57.1" cy="178.9" r=".5"/>
<circle cx="64.2" cy="178.9" r=".5"/>
<circle cx="69.9" cy="178.9" r=".5"/>
<circle cx="75.5" cy="178.9" r=".5"/>
<circle cx="81.3" cy="178.9" r=".5"/>
<circle cx="86.8" cy="178.9" r=".5"/>
<circle cx="86.8" cy="174.8" r=".5"/>
</g>
<path d="M41.5 99v79.9h48.5" fill="none" stroke="#000" stroke-width=".2"/>
<path d="M114.4 156.7h3.5v.6h-3.5z" fill="#000"/>
<path d="M114.4 155.4h3.5v.6h-3.5z" fill="#fff" stroke="#000" stroke-width=".2"/>
<g fill="#cae0f6" stroke="#000" stroke-width=".2">
<path d="M40.7 100.9h1.7v5.5h-1.7z"/>
<path d="M63.4 147.3h1.7v5.5h-1.7z"/>
</g>
<path d="M62.7 116.4l-2.4-1.6h-10.9v12.5l2.5 1.7v-.7v2.6v-.6l-2.5 1.6v9.9M90 121.2h-33.7v3.9l2.5 1.6M90 133.5h-32.9v45.4" fill="none" stroke="#000" stroke-width=".2"/>
<path d="M56.3 157h1.7v5.4h-1.7z" fill="#cae0f6" stroke="#000" stroke-width=".2"/>
<g fill="none" stroke="#f0aa00" stroke-width=".2">
<circle cx="61.2" cy="117" r="2.9"/>
<circle cx="70.7" cy="105.5" r="2.9"/>
<circle cx="71.5" cy="117" r="2.9"/>
<circle cx="49.8" cy="129.6" r="2.9"/>
<circle cx="57" cy="127.3" r="2.9"/>
</g>
<path d="M63.4 206a3.5 3.5 0 0 1 3.8-.8 3.5 3.5 0 0 1 2.1 3.3h-6.9a3.5 3.5 0 0 1 1-2.5z" fill="#fff6dd"/>
<path d="M5.9 6.3h120v56.9h-120z" fill="#fffae8" stroke="#0a65af" stroke-width=".2"/>
<g fill="#fffae8">
<path d="M5.8 66.2h3.2v5.3h-3.2z"/>
<path d="M9 66.2h3.2v5.3h-3.2z"/>
</g>
<g fill="#fffae9">
<path d="M12.2 66.2h3.1v5.3h-3.1z"/>
<path d="M15.3 66.2h3.2v5.3h-3.2z"/>
</g>
<path d="M18.5 66.2h3.2v5.3h-3.2z" fill="#fffaea"/>
<path d="M21.6 66.2h3.2v5.3h-3.2z" fill="#fffbeb"/>
<g fill="#fffbec">
<path d="M24.8 66.2h3.2v5.3h-3.2z"/>
<path d="M28 66.2h3.1v5.3h-3.1z"/>
</g>
<g fill="#fffbed">
<path d="M31.1 66.2h3.2v5.3h-3.2z"/>
<path d="M34.3 66.2h3.1v5.3h-3.1z"/>
</g>
<g fill="#fffbee">
<path d="M37.4 66.2h3.2v5.3h-3.2z"/>
<path d="M40.6 66.2h3.2v5.3h-3.2z"/>
</g>
<path d="M43.7 66.2h3.2v5.3h-3.2z" fill="#fffcee"/>
<path d="M46.9 66.2h3.2v5.3h-3.2z" fill="#fffcef"/>
<g fill="#fffcf0">
<path d="M50.1 66.2h3.1v5.3h-3.1z"/>
<path d="M53.2 66.2h3.2v5.3h-3.2z"/>
</g>
<g fill="#fffcf1">
<path d="M56.4 66.2h3.1v5.3h-3.1z"/>
<path d="M59.5 66.2h3.2v5.3h-3.2z"/>
</g>
<path d="M62.7 66.2h3.2v5.3h-3.2z" fill="#fffcf2"/>
<path d="M65.8 66.2h3.2v5.3h-3.2z" fill="#fffdf3"/>
<g fill="#fffdf4">
<path d="M69 66.2h3.2v5.3h-3.2z"/>
<path d="M72.2 66.2h3.1v5.3h-3.1z"/>
</g>
<g fill="#fffdf6">
<path d="M75.3 66.2h3.2v5.3h-3.2z"/>
<path d="M78.5 66.2h3.2v5.3h-3.2z"/>
</g>
<g fill="#fffdf7">
<path d="M81.6 66.2h3.2v5.3h-3.2z"/>
<path d="M84.8 66.2h3.2v5.3h-3.2z"/>
</g>
<path d="M88 66.2h3.1v5.3h-3.1z" fill="#fffdf8"/>
<g fill="#fffef9">
<path d="M91.1 66.2h3.2v5.3h-3.2z"/>
<path d="M94.3 66.2h3.1v5.3h-3.1z"/>
</g>
<g fill="#fffefa">
<path d="M97.4 66.2h3.2v5.3h-3.2z"/>
<path d="M100.6 66.2h3.2v5.3h-3.2z"/>
</g>
<path d="M103.7 66.2h3.2v5.3h-3.2z" fill="#fffefb"/>
<g fill="#fffefc">
<path d="M106.9 66.2h3.2v5.3h-3.2z"/>
<path d="M110.1 66.2h3.1v5.3h-3.1z"/>
</g>
<path d="M113.2 66.2h3.2v5.3h-3.2z" fill="#fffffd"/>
<g fill="#fffffe">
<path d="M116.4 66.2h3.1v5.3h-3.1z"/>
<path d="M119.5 66.2h3.2v5.3h-3.2z"/>
</g>
<path d="M122.7 66.2h3.2v5.3h-3.2z" fill="#fff"/>
<path d="M35.4 32.1l3.8 3.4M35.4 34.2l3.8 3.4" fill="none" stroke="#000" stroke-width=".2"/>
<path d="M34.9 31.7l1.6 .3-1.1 1.2zM34.9 33.7l1.6 .3-1.1 1.2z" fill="#000" stroke="#000" stroke-width=".15"/>
<path d="M50.8 14.3h50.1v39.6h-50.1z" fill="#d7eefc" stroke="#000" stroke-width=".15"/>
<path d="M51 52.4h49.9v1.5h-50z" fill="#00a9ec"/>
<g fill="#ecf2fa">
<path d="M50.8 14.3l1.5 1.5v36.6l-1.4 1.5z"/>
<path d="M50.9 14.3h49.8v1.5h-49.9z"/>
</g>
<path d="M100.7 14.3l.2 39.6-1.5-1.5v-36.6z" fill="#00a9ec"/>
<path d="M50.8 14.3h50.1v39.6h-50.1z" fill="none" stroke="#000" stroke-width=".3"/>
<path d="M106.6 12.4v33.8h-39.6v10.6M81.4 34.5h5.9v11.7" fill="none" stroke="#000" stroke-width=".2"/>
<path d="M80.9 34.5l2.1-1.2v2.4zM80.9 46.2l2.1-1.2v2.4z" fill="#000"/>
<path d="M90.7 46.2l3.3-1.9v3.8z" fill="#fff" stroke="#000" stroke-width=".2"/>
<path d="M80.7 21.8l2.1-1.2v2.4z" fill="#000"/>
<path d="M70.5 43.1h8.9v5.4h-8.9z" fill="#eef2f9" stroke="#000" stroke-width=".2"/>
<path d="M75 25.6v15.9" fill="none" stroke="#000" stroke-width=".2"/>
<path d="M75 25l1.1 2.1h-2.3zM73.8 40.4h2.3l-1.1 2.1z" fill="#000"/>
<path d="M70.5 31.2h8.9v5.5h-8.9z" fill="#eef2f9" stroke="#000" stroke-width=".2"/>
<path d="M60.2 26.4v3.2M71.4 26v3.6h-24M46 46.3h18v10.5h2.9" fill="none" stroke="#000" stroke-width=".2"/>
<path d="M60.2 25l1.2 2.1h-2.4zM71.1 25l1.2 2.1h-2.3z" fill="#000"/>
<path d="M58.2 46.2l3.3-1.9v3.8z" fill="#fff" stroke="#000" stroke-width=".2"/>
<path d="M40.5 32.2h4.6M42.9 32.2v10.1l3.1 3.1M45.9 43.9v4.5M45.9 47.1l-3 3v7.8" fill="none" stroke="#000" stroke-width=".2"/>
<path d="M44.3 47.5l1.1 1.1-1.4 .4z" fill="#000"/>
<circle cx="45.6" cy="46.2" r="3.5" fill="none" stroke="#f0aa00" stroke-width=".2"/>
<path d="M41 35.1h3.8l-1.9 3.3z" fill="#fff" stroke="#df0023" stroke-width=".2"/>
<path d="M40.6 38.6h4.6" fill="none" stroke="#df0023" stroke-width=".2"/>
<path d="M47.4 21.8h16.6v-9.7h3.3v9.7h39.3M40.5 57.9h4.6M41.5 58.7h2.6M42.1 59.5h1.4" fill="none" stroke="#000" stroke-width=".2"/>
<path d="M102 46.2l2-1.2v2.4z" fill="#000"/>
<path d="M90.7 21.8l3.3-1.9v3.8z" fill="#fff" stroke="#000" stroke-width=".2"/>
<path d="M70.5 18.7h8.9v5.4h-8.9z" fill="#eef2f9" stroke="#000" stroke-width=".2"/>
<path d="M58.2 21.6l3.3-1.9v3.8z" fill="#fff" stroke="#000" stroke-width=".2"/>
<path d="M102 21.8l2-1.2v2.4z" fill="#000"/>
<path d="M-5.8 17.3v6.4" fill="none" stroke="#fffae8" stroke-width=".15"/>
<g fill="#cae0f6" stroke="#000" stroke-width=".15">
<path d="M-5.8 109.2v3.1z"/>
<path d="M-5.8 115.3v3.1z"/>
<path d="M-5.8 121.5v3.1z"/>
<path d="M-5.8 103.1v3.1z"/>
<path d="M-5.8 23.7v3z"/>
<path d="M-5.8 29.8v3.1z"/>
<path d="M-5.8 35.9v3.1z"/>
<path d="M-5.8 42v3.1z"/>
<path d="M-5.8 48.1v3.1z"/>
<path d="M-5.8 54.2v3.1z"/>
<path d="M-5.8 60.3v3.1z"/>
<path d="M-5.8 66.4v3.1z"/>
<path d="M-5.8 72.6v3.1z"/>
<path d="M-5.8 78.7v3.1z"/>
<path d="M-5.8 84.8v3.1z"/>
<path d="M-5.8 90.9v3.1z"/>
<path d="M-5.8 97v3.1z"/>
<path d="M-5.8 127.6v3.1z"/>
<path d="M-5.8 133.7v3.1z"/>
<path d="M-5.8 139.8v3.1z"/>
</g>
<g font-size="3.7" fill="#6a6a6a">
<text x="7.9" y="70.2">Infrared transmitter for hi-fi audio wireless communication</text>
<text x="7.9" y="198.4">Modem line interface</text>
</g>
<g font-size="3.4" fill="#0078c0">
<text x="83.3" y="29.7">TSH512</text>
<text x="23.2" y="47.5">STZT2222A</text>
</g>
<text font-size="3.2" fill="#0078c0" x="95.7" y="100.4">ST952</text>
<g font-size="2.9">
<text x="72.3" y="22.3">TX2</text>
<text x="72" y="35.1">VOX</text>
<text x="72.3" y="46.9">TX1</text>
</g>
<text font-size="2.8" x="65.1" y="207.8">2</text>
<g font-size="2.3">
<text x="55.8" y="19.1">buffer2</text>
<text x="86.6" y="19">LNA + ALC</text>
<text x="58" y="32.1">SBY</text>
<text x="35" y="40.1">LED</text>
<text x="55.8" y="43.3">buffer1</text>
<text x="86.6" y="50.6">LNA + ALC</text>
<text x="9.7" y="119.4">T1= SMTPA270</text>
<text x="9.7" y="153.8">Q1=</text>
<text x="16.1" y="153.8">MMBTA92</text>
<text x="9.7" y="156.1">Q2=</text>
<text x="9.7" y="158.4">Q3=</text>
<text x="9.7" y="160.7">Q4=</text>
<text x="16.1" y="156.1">BC847B</text>
<text x="16.1" y="158.4">MMBTA42</text>
<text x="16.1" y="160.7">BC847B</text>
<text x="9.7" y="163">Q5=</text>
<text x="16.1" y="163">MMBTA92</text>
<text x="9.7" y="171.2">The MMBTA42 / 92 withstand</text>
<text x="9.7" y="173.5">breakdown voltages of up to</text>
<text x="9.7" y="168.2">NOTE:</text>
<text x="9.7" y="175.8">300V. The BC847B are high</text>
<text x="9.7" y="178.1">gain transistors.</text>
</g>
<g font-size="2.1">
<text x="9.6" y="105.3">Plug</text>
<text x="9.7" y="103.1">Line</text>
<text x="31" y="104.4">T1</text>
<text x="69.3" y="105.2">Q1</text>
<text x="93" y="105.1">LINI</text>
<text x="105.8" y="105.4">D1</text>
<text x="93" y="113.7">GAIN</text>
<text x="93" y="109.4">LIM1</text>
<text x="105.8" y="109.1">D2</text>
<text x="58.9" y="117.6">Q3</text>
<text x="69.1" y="117.6">Q2</text>
<text x="93" y="117.7">OHC</text>
<text x="105.8" y="118">D3</text>
<text x="93" y="121.9">COM</text>
<text x="105.8" y="121.7">D4</text>
<text x="47.7" y="130.6">Q5</text>
<text x="55" y="128.3">Q4</text>
<text x="93" y="130.3">IDC</text>
<text x="93" y="126">TER1</text>
<text x="105.8" y="130.2">D5</text>
<text x="93" y="134.2">TER2</text>
<text x="105.8" y="133.9">D6</text>
<text x="93" y="138.3">RIN</text>
<text x="93" y="142.7">LINE</text>
<text x="93" y="146.8">IDI</text>
<text x="93" y="150.8">IDG</text>
<text x="93" y="155">VDR</text>
<text x="102.7" y="155">AOUT</text>
<text x="93" y="158.7">VDREF</text>
<text x="105" y="158.7">AIN</text>
<text x="93" y="163">I</text>
<text x="93" y="167.3">SET</text>
<text x="93" y="171.6">LCOM</text>
<text x="93" y="175.9">LCOM</text>
<text x="93" y="179.7">TDFF</text>
</g>
<text font-size="1.9" x="93.6" y="163.5">REF</text>
<g font-size="1.8">
<text x="90.2" y="105.2">23</text>
<text x="109.2" y="105.2">30</text>
<text x="90.2" y="113.5">24</text>
<text x="90.6" y="109.4">8</text>
<text x="109.4" y="109.4">31</text>
<text x="90.3" y="117.6">11</text>
<text x="109.7" y="117.6">1</text>
<text x="90.1" y="121.8">10</text>
<text x="90.1" y="125.9">17</text>
<text x="109.7" y="121.8">2</text>
<text x="90.6" y="130">9</text>
<text x="109.6" y="130">4</text>
<text x="90.2" y="134.1">18</text>
<text x="109.7" y="134.1">5</text>
<text x="90.2" y="142.4">20</text>
<text x="90.6" y="138.3">3</text>
<text x="90.2" y="146.5">22</text>
<text x="90.2" y="154.8">19</text>
<text x="90.3" y="150.6">21</text>
<text x="109.3" y="154.8">27</text>
<text x="90.2" y="158.9">15</text>
<text x="109.2" y="158.8">28</text>
<text x="90.2" y="167.1">18</text>
<text x="90.2" y="163">14</text>
<text x="90.2" y="171.2">25</text>
<text x="90.2" y="175.3">32</text>
<text x="90.6" y="179.4">6</text>
</g>
</svg>
